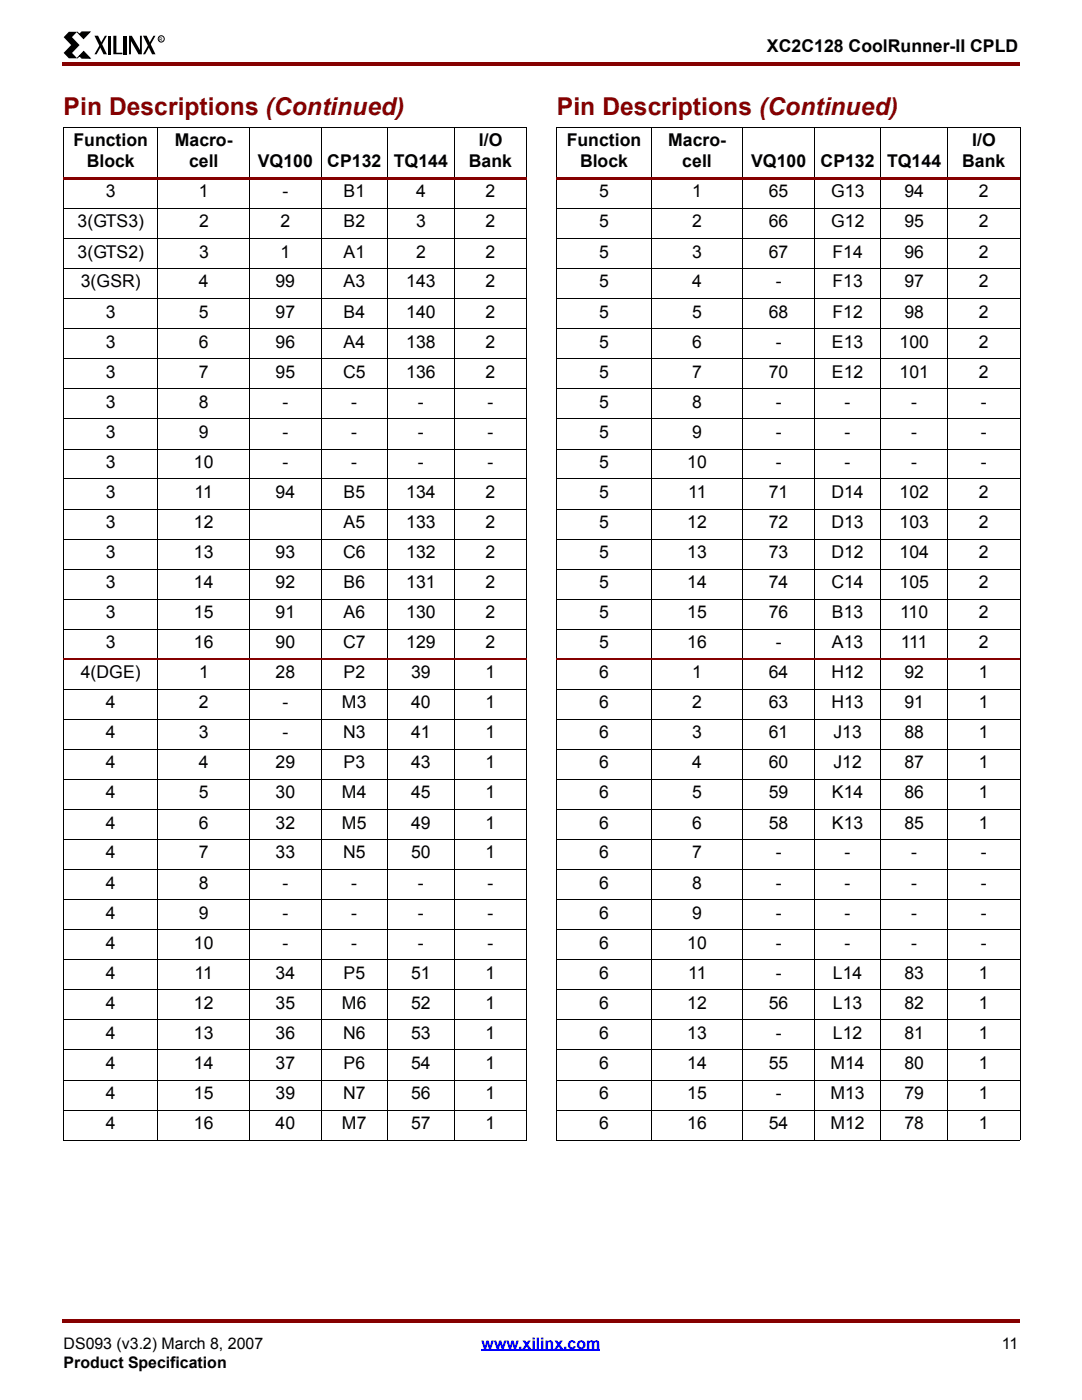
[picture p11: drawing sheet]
<svg xmlns="http://www.w3.org/2000/svg" width="216mm" height="279mm" viewBox="0 0 216 279" stroke-linecap="round" stroke-linejoin="round" font-family="sans-serif">
<g fill="#850000">
<path d="M12.4 12.4h.3v.7h-.3z"/>
<path d="M12.7 12.4h190.8v.7h-190.8z"/>
</g>
<path d="M12.7 267h190.5v8.2h-190.5z" fill="#fff"/>
<path d="M96.1 269.5h23.7" fill="none" stroke="#00f" stroke-width=".34"/>
<g fill="#850000">
<path d="M12.4 263.2h.3v.7h-.3z"/>
<path d="M12.7 263.2h190.8v.7h-190.8z"/>
</g>
<path d="M12.7 6.3h20.1v5.3h-20.1z" fill="#fff"/>
<path d="M13.7 6.3h1.7l-1 1.1 1.5 1.6-1.5 1.6 1 1h-1.7l-1-1 1.5-1.6-1.5-1.6zM18.8 7.1h.8l1.7 3.7h-.6zM20.9 7.1h.4l-2 3.7h-.5zM21.5 7.1h.6v3.7h-.6zM22.6 7.1h.6v3.4h1.2v.3h-1.8zM24.7 7.1h.6v3.7h-.6zM25.7 7.1h.6l1.6 2.9v-2.9h.4v3.7h-.7l-1.5-2.6v2.6h-.4zM28.5 7.1h.8l1.7 3.7h-.7zM30.6 7.1h.4l-2 3.7h-.5z" fill="#000"/>
<path d="M15.4 6.4l.5 .5 .4-.5h1.6l-1.2 1.3zM16.7 10.3l1.3 1.3h-1.7l-.4-.5-.5 .5z" fill="#000" stroke="#000" stroke-width=".2"/>
<g fill="none" stroke="#000" stroke-width=".2">
<path d="M12.7 25.4h92.5M12.7 25.4v202.1M31.5 25.4v202.2M49.8 25.4v202.2M64.1 25.4v202.2M77.3 25.4v202.2M90.7 25.4v202.2M105.1 25.4v202.1"/>
<circle cx="32.2" cy="7.8" r=".62"/>
</g>
<path d="M12.7 35.4h92.5v.5h-92.5z" fill="#850000"/>
<g fill="none" stroke="#000" stroke-width=".2">
<path d="M111.1 25.4h92.5M111.1 25.4v202.1M130 25.4v202.2M148.3 25.4v202.2M162.5 25.4v202.2M175.7 25.4v202.2M189.1 25.4v202.2M203.5 25.4v202.1M12.7 41.6h92.5M12.7 47.6h92.5M12.7 53.6h92.5M12.7 59.6h92.5"/>
<path d="M12.7 65.6h92.5M12.7 71.6h92.5M12.7 77.6h92.5M12.7 83.6h92.5M12.7 89.6h92.5M12.7 95.6h92.5M12.7 101.6h92.5M12.7 107.6h92.5M12.7 113.6h92.5M12.7 119.6h92.5M12.7 125.6h92.5M12.7 137.6h92.5"/>
<path d="M12.7 143.6h92.5M12.7 149.6h92.5M12.7 155.6h92.5M12.7 161.6h92.5M12.7 167.6h92.5M12.7 173.6h92.5M12.7 179.6h92.5M12.7 185.5h92.5M12.7 191.6h92.5M12.7 197.6h92.5M12.7 203.5h92.5M12.7 209.5h92.5"/>
<path d="M12.7 215.6h92.5M12.7 221.5h92.5M12.7 227.5h92.5"/>
</g>
<path d="M12.7 131.6h92.5" fill="none" stroke="#850000" stroke-width=".34"/>
<path d="M111.1 35.4h92.5v.5h-92.5z" fill="#850000"/>
<g fill="none" stroke="#000" stroke-width=".2">
<path d="M111.1 41.6h92.5M111.1 47.6h92.5M111.1 53.6h92.5M111.1 59.6h92.5M111.1 65.6h92.5M111.1 71.6h92.5M111.1 77.6h92.5M111.1 83.6h92.5M111.1 89.6h92.5M111.1 95.6h92.5M111.1 101.6h92.5M111.1 107.6h92.5"/>
<path d="M111.1 113.6h92.5M111.1 119.6h92.5M111.1 125.6h92.5M111.1 137.6h92.5M111.1 143.6h92.5M111.1 149.6h92.5M111.1 155.6h92.5M111.1 161.6h92.5M111.1 167.6h92.5M111.1 173.6h92.5M111.1 179.6h92.5M111.1 185.5h92.5"/>
<path d="M111.1 191.6h92.5M111.1 197.6h92.5M111.1 203.5h92.5M111.1 209.5h92.5M111.1 215.6h92.5M111.1 221.5h92.5M111.1 227.5h92.5"/>
</g>
<path d="M111.1 131.6h92.5" fill="none" stroke="#850000" stroke-width=".34"/>
<g font-size="4.9" fill="#850000">
<text x="12.7" y="23">Pin Descriptions (Continued)</text>
<text x="111.1" y="23">Pin Descriptions (Continued)</text>
</g>
<g font-size="3.5">
<text x="153" y="10.5">XC2C128 CoolRunner-II CPLD</text>
<text x="14.6" y="29.2">Function</text>
<text x="34.9" y="29.2">Macro-</text>
<text x="95.5" y="29.2">I/O</text>
<text x="113.1" y="29.2">Function</text>
<text x="133.3" y="29.2">Macro-</text>
<text x="194" y="29.2">I/O</text>
<text x="17.3" y="33.4">Block</text>
<text x="37.7" y="33.4">cell</text>
<text x="51.5" y="33.4">VQ100</text>
<text x="65.3" y="33.4">CP132</text>
<text x="78.6" y="33.4">TQ144</text>
<text x="93.6" y="33.4">Bank</text>
<text x="115.7" y="33.4">Block</text>
<text x="136.1" y="33.4">cell</text>
<text x="149.9" y="33.4">VQ100</text>
<text x="163.7" y="33.4">CP132</text>
<text x="177" y="33.4">TQ144</text>
<text x="192" y="33.4">Bank</text>
<text x="21.1" y="39.4">3</text>
<text x="39.7" y="39.4">1</text>
<text x="56.4" y="39.4">-</text>
<text x="68.5" y="39.4">B1</text>
<text x="83" y="39.4">4</text>
<text x="96.9" y="39.4">2</text>
<text x="119.5" y="39.4">5</text>
<text x="138.1" y="39.4">1</text>
<text x="153.4" y="39.4">65</text>
<text x="165.8" y="39.4">G13</text>
<text x="180.5" y="39.4">94</text>
<text x="195.3" y="39.4">2</text>
<text x="15.5" y="45.4">3(GTS3)</text>
<text x="39.7" y="45.4">2</text>
<text x="56" y="45.4">2</text>
<text x="68.5" y="45.4">B2</text>
<text x="83" y="45.4">3</text>
<text x="96.9" y="45.4">2</text>
<text x="119.5" y="45.4">5</text>
<text x="138.1" y="45.4">2</text>
<text x="153.4" y="45.4">66</text>
<text x="165.8" y="45.4">G12</text>
<text x="180.5" y="45.4">95</text>
<text x="195.3" y="45.4">2</text>
<text x="15.5" y="51.4">3(GTS2)</text>
<text x="39.7" y="51.4">3</text>
<text x="56" y="51.4">1</text>
<text x="68.5" y="51.4">A1</text>
<text x="83" y="51.4">2</text>
<text x="96.9" y="51.4">2</text>
<text x="119.5" y="51.4">5</text>
<text x="138.1" y="51.4">3</text>
<text x="153.4" y="51.4">67</text>
<text x="166.1" y="51.4">F14</text>
<text x="180.5" y="51.4">96</text>
<text x="195.3" y="51.4">2</text>
<text x="16.1" y="57.4">3(GSR)</text>
<text x="39.7" y="57.4">4</text>
<text x="55" y="57.4">99</text>
<text x="68.5" y="57.4">A3</text>
<text x="81" y="57.4">143</text>
<text x="96.9" y="57.4">2</text>
<text x="119.5" y="57.4">5</text>
<text x="138.1" y="57.4">4</text>
<text x="154.8" y="57.4">-</text>
<text x="166.1" y="57.4">F13</text>
<text x="180.5" y="57.4">97</text>
<text x="195.3" y="57.4">2</text>
<text x="21.1" y="63.4">3</text>
<text x="39.7" y="63.4">5</text>
<text x="55" y="63.4">97</text>
<text x="68.5" y="63.4">B4</text>
<text x="81" y="63.4">140</text>
<text x="96.9" y="63.4">2</text>
<text x="119.5" y="63.4">5</text>
<text x="138.1" y="63.4">5</text>
<text x="153.4" y="63.4">68</text>
<text x="166.1" y="63.4">F12</text>
<text x="180.5" y="63.4">98</text>
<text x="195.3" y="63.4">2</text>
<text x="21.1" y="69.4">3</text>
<text x="39.7" y="69.4">6</text>
<text x="55" y="69.4">96</text>
<text x="68.5" y="69.4">A4</text>
<text x="81" y="69.4">138</text>
<text x="96.9" y="69.4">2</text>
<text x="119.5" y="69.4">5</text>
<text x="138.1" y="69.4">6</text>
<text x="154.8" y="69.4">-</text>
<text x="166" y="69.4">E13</text>
<text x="179.5" y="69.4">100</text>
<text x="195.3" y="69.4">2</text>
<text x="21.1" y="75.4">3</text>
<text x="39.7" y="75.4">7</text>
<text x="55" y="75.4">95</text>
<text x="68.5" y="75.4">C5</text>
<text x="81" y="75.4">136</text>
<text x="96.9" y="75.4">2</text>
<text x="119.5" y="75.4">5</text>
<text x="138.1" y="75.4">7</text>
<text x="153.4" y="75.4">70</text>
<text x="166" y="75.4">E12</text>
<text x="179.5" y="75.4">101</text>
<text x="195.3" y="75.4">2</text>
<text x="21.1" y="81.4">3</text>
<text x="39.7" y="81.4">8</text>
<text x="56.4" y="81.4">-</text>
<text x="70.1" y="81.4">-</text>
<text x="83.4" y="81.4">-</text>
<text x="97.3" y="81.4">-</text>
<text x="119.5" y="81.4">5</text>
<text x="138.1" y="81.4">8</text>
<text x="154.8" y="81.4">-</text>
<text x="168.5" y="81.4">-</text>
<text x="181.8" y="81.4">-</text>
<text x="195.7" y="81.4">-</text>
<text x="21.1" y="87.4">3</text>
<text x="39.7" y="87.4">9</text>
<text x="56.4" y="87.4">-</text>
<text x="70.1" y="87.4">-</text>
<text x="83.4" y="87.4">-</text>
<text x="97.3" y="87.4">-</text>
<text x="119.5" y="87.4">5</text>
<text x="138.1" y="87.4">9</text>
<text x="154.8" y="87.4">-</text>
<text x="168.5" y="87.4">-</text>
<text x="181.8" y="87.4">-</text>
<text x="195.7" y="87.4">-</text>
<text x="21.1" y="93.4">3</text>
<text x="38.7" y="93.4">10</text>
<text x="56.4" y="93.4">-</text>
<text x="70.1" y="93.4">-</text>
<text x="83.4" y="93.4">-</text>
<text x="97.3" y="93.4">-</text>
<text x="119.5" y="93.4">5</text>
<text x="137.1" y="93.4">10</text>
<text x="154.8" y="93.4">-</text>
<text x="168.5" y="93.4">-</text>
<text x="181.8" y="93.4">-</text>
<text x="195.7" y="93.4">-</text>
<text x="21.1" y="99.4">3</text>
<text x="38.8" y="99.4">11</text>
<text x="55" y="99.4">94</text>
<text x="68.5" y="99.4">B5</text>
<text x="81" y="99.4">134</text>
<text x="96.9" y="99.4">2</text>
<text x="119.5" y="99.4">5</text>
<text x="137.3" y="99.4">11</text>
<text x="153.4" y="99.4">71</text>
<text x="165.9" y="99.4">D14</text>
<text x="179.5" y="99.4">102</text>
<text x="195.3" y="99.4">2</text>
<text x="21.1" y="105.4">3</text>
<text x="38.7" y="105.4">12</text>
<text x="68.5" y="105.4">A5</text>
<text x="81" y="105.4">133</text>
<text x="96.9" y="105.4">2</text>
<text x="119.5" y="105.4">5</text>
<text x="137.1" y="105.4">12</text>
<text x="153.4" y="105.4">72</text>
<text x="165.9" y="105.4">D13</text>
<text x="179.5" y="105.4">103</text>
<text x="195.3" y="105.4">2</text>
<text x="21.1" y="111.4">3</text>
<text x="38.7" y="111.4">13</text>
<text x="55" y="111.4">93</text>
<text x="68.4" y="111.4">C6</text>
<text x="81" y="111.4">132</text>
<text x="96.9" y="111.4">2</text>
<text x="119.5" y="111.4">5</text>
<text x="137.1" y="111.4">13</text>
<text x="153.4" y="111.4">73</text>
<text x="165.9" y="111.4">D12</text>
<text x="179.5" y="111.4">104</text>
<text x="195.3" y="111.4">2</text>
<text x="21.1" y="117.3">3</text>
<text x="38.7" y="117.3">14</text>
<text x="55" y="117.3">92</text>
<text x="68.5" y="117.3">B6</text>
<text x="81" y="117.3">131</text>
<text x="96.9" y="117.3">2</text>
<text x="119.5" y="117.3">5</text>
<text x="137.1" y="117.3">14</text>
<text x="153.4" y="117.3">74</text>
<text x="165.9" y="117.3">C14</text>
<text x="179.5" y="117.3">105</text>
<text x="195.3" y="117.3">2</text>
<text x="21.1" y="123.4">3</text>
<text x="38.7" y="123.4">15</text>
<text x="55" y="123.4">91</text>
<text x="68.5" y="123.4">A6</text>
<text x="81" y="123.4">130</text>
<text x="96.9" y="123.4">2</text>
<text x="119.5" y="123.4">5</text>
<text x="137.1" y="123.4">15</text>
<text x="153.4" y="123.4">76</text>
<text x="166" y="123.4">B13</text>
<text x="179.6" y="123.4">110</text>
<text x="195.3" y="123.4">2</text>
<text x="21.1" y="129.4">3</text>
<text x="38.7" y="129.4">16</text>
<text x="55" y="129.4">90</text>
<text x="68.4" y="129.4">C7</text>
<text x="81" y="129.4">129</text>
<text x="96.9" y="129.4">2</text>
<text x="119.5" y="129.4">5</text>
<text x="137.1" y="129.4">16</text>
<text x="154.8" y="129.4">-</text>
<text x="166" y="129.4">A13</text>
<text x="179.7" y="129.4">111</text>
<text x="195.3" y="129.4">2</text>
<text x="16.1" y="135.3">4(DGE)</text>
<text x="39.7" y="135.3">1</text>
<text x="55" y="135.3">28</text>
<text x="68.5" y="135.3">P2</text>
<text x="82" y="135.3">39</text>
<text x="96.9" y="135.3">1</text>
<text x="119.5" y="135.3">6</text>
<text x="138.1" y="135.3">1</text>
<text x="153.4" y="135.3">64</text>
<text x="165.9" y="135.3">H12</text>
<text x="180.5" y="135.3">92</text>
<text x="195.3" y="135.3">1</text>
<text x="21.1" y="141.3">4</text>
<text x="39.7" y="141.3">2</text>
<text x="56.4" y="141.3">-</text>
<text x="68.2" y="141.3">M3</text>
<text x="82" y="141.3">40</text>
<text x="96.9" y="141.3">1</text>
<text x="119.5" y="141.3">6</text>
<text x="138.1" y="141.3">2</text>
<text x="153.4" y="141.3">63</text>
<text x="165.9" y="141.3">H13</text>
<text x="180.5" y="141.3">91</text>
<text x="195.3" y="141.3">1</text>
<text x="21.1" y="147.4">4</text>
<text x="39.7" y="147.4">3</text>
<text x="56.4" y="147.4">-</text>
<text x="68.5" y="147.4">N3</text>
<text x="82" y="147.4">41</text>
<text x="96.9" y="147.4">1</text>
<text x="119.5" y="147.4">6</text>
<text x="138.1" y="147.4">3</text>
<text x="153.4" y="147.4">61</text>
<text x="166.3" y="147.4">J13</text>
<text x="180.5" y="147.4">88</text>
<text x="195.3" y="147.4">1</text>
<text x="21.1" y="153.3">4</text>
<text x="39.7" y="153.3">4</text>
<text x="55" y="153.3">29</text>
<text x="68.5" y="153.3">P3</text>
<text x="82" y="153.3">43</text>
<text x="96.9" y="153.3">1</text>
<text x="119.5" y="153.3">6</text>
<text x="138.1" y="153.3">4</text>
<text x="153.4" y="153.3">60</text>
<text x="166.3" y="153.3">J12</text>
<text x="180.5" y="153.3">87</text>
<text x="195.3" y="153.3">1</text>
<text x="21.1" y="159.3">4</text>
<text x="39.7" y="159.3">5</text>
<text x="55" y="159.3">30</text>
<text x="68.2" y="159.3">M4</text>
<text x="82" y="159.3">45</text>
<text x="96.9" y="159.3">1</text>
<text x="119.5" y="159.3">6</text>
<text x="138.1" y="159.3">5</text>
<text x="153.4" y="159.3">59</text>
<text x="166" y="159.3">K14</text>
<text x="180.5" y="159.3">86</text>
<text x="195.3" y="159.3">1</text>
<text x="21.1" y="165.4">4</text>
<text x="39.7" y="165.4">6</text>
<text x="55" y="165.4">32</text>
<text x="68.2" y="165.4">M5</text>
<text x="82" y="165.4">49</text>
<text x="96.9" y="165.4">1</text>
<text x="119.5" y="165.4">6</text>
<text x="138.1" y="165.4">6</text>
<text x="153.4" y="165.4">58</text>
<text x="166" y="165.4">K13</text>
<text x="180.5" y="165.4">85</text>
<text x="195.3" y="165.4">1</text>
<text x="21.1" y="171.3">4</text>
<text x="39.7" y="171.3">7</text>
<text x="55" y="171.3">33</text>
<text x="68.5" y="171.3">N5</text>
<text x="82" y="171.3">50</text>
<text x="96.9" y="171.3">1</text>
<text x="119.5" y="171.3">6</text>
<text x="138.1" y="171.3">7</text>
<text x="154.8" y="171.3">-</text>
<text x="168.5" y="171.3">-</text>
<text x="181.8" y="171.3">-</text>
<text x="195.7" y="171.3">-</text>
<text x="21.1" y="177.3">4</text>
<text x="39.7" y="177.3">8</text>
<text x="56.4" y="177.3">-</text>
<text x="70.1" y="177.3">-</text>
<text x="83.4" y="177.3">-</text>
<text x="97.3" y="177.3">-</text>
<text x="119.5" y="177.3">6</text>
<text x="138.1" y="177.3">8</text>
<text x="154.8" y="177.3">-</text>
<text x="168.5" y="177.3">-</text>
<text x="181.8" y="177.3">-</text>
<text x="195.7" y="177.3">-</text>
<text x="21.1" y="183.3">4</text>
<text x="39.7" y="183.3">9</text>
<text x="56.4" y="183.3">-</text>
<text x="70.1" y="183.3">-</text>
<text x="83.4" y="183.3">-</text>
<text x="97.3" y="183.3">-</text>
<text x="119.5" y="183.3">6</text>
<text x="138.1" y="183.3">9</text>
<text x="154.8" y="183.3">-</text>
<text x="168.5" y="183.3">-</text>
<text x="181.8" y="183.3">-</text>
<text x="195.7" y="183.3">-</text>
<text x="21.1" y="189.3">4</text>
<text x="38.7" y="189.3">10</text>
<text x="56.4" y="189.3">-</text>
<text x="70.1" y="189.3">-</text>
<text x="83.4" y="189.3">-</text>
<text x="97.3" y="189.3">-</text>
<text x="119.5" y="189.3">6</text>
<text x="137.1" y="189.3">10</text>
<text x="154.8" y="189.3">-</text>
<text x="168.5" y="189.3">-</text>
<text x="181.8" y="189.3">-</text>
<text x="195.7" y="189.3">-</text>
<text x="21.1" y="195.3">4</text>
<text x="38.8" y="195.3">11</text>
<text x="55" y="195.3">34</text>
<text x="68.5" y="195.3">P5</text>
<text x="82" y="195.3">51</text>
<text x="96.9" y="195.3">1</text>
<text x="119.5" y="195.3">6</text>
<text x="137.3" y="195.3">11</text>
<text x="154.8" y="195.3">-</text>
<text x="166.2" y="195.3">L14</text>
<text x="180.5" y="195.3">83</text>
<text x="195.3" y="195.3">1</text>
<text x="21.1" y="201.3">4</text>
<text x="38.7" y="201.3">12</text>
<text x="55" y="201.3">35</text>
<text x="68.2" y="201.3">M6</text>
<text x="82" y="201.3">52</text>
<text x="96.9" y="201.3">1</text>
<text x="119.5" y="201.3">6</text>
<text x="137.1" y="201.3">12</text>
<text x="153.4" y="201.3">56</text>
<text x="166.2" y="201.3">L13</text>
<text x="180.5" y="201.3">82</text>
<text x="195.3" y="201.3">1</text>
<text x="21.1" y="207.3">4</text>
<text x="38.7" y="207.3">13</text>
<text x="55" y="207.3">36</text>
<text x="68.4" y="207.3">N6</text>
<text x="82" y="207.3">53</text>
<text x="96.9" y="207.3">1</text>
<text x="119.5" y="207.3">6</text>
<text x="137.1" y="207.3">13</text>
<text x="154.8" y="207.3">-</text>
<text x="166.2" y="207.3">L12</text>
<text x="180.5" y="207.3">81</text>
<text x="195.3" y="207.3">1</text>
<text x="21.1" y="213.3">4</text>
<text x="38.7" y="213.3">14</text>
<text x="55" y="213.3">37</text>
<text x="68.5" y="213.3">P6</text>
<text x="82" y="213.3">54</text>
<text x="96.9" y="213.3">1</text>
<text x="119.5" y="213.3">6</text>
<text x="137.1" y="213.3">14</text>
<text x="153.4" y="213.3">55</text>
<text x="165.7" y="213.3">M14</text>
<text x="180.5" y="213.3">80</text>
<text x="195.3" y="213.3">1</text>
<text x="21.1" y="219.3">4</text>
<text x="38.7" y="219.3">15</text>
<text x="55" y="219.3">39</text>
<text x="68.4" y="219.3">N7</text>
<text x="82" y="219.3">56</text>
<text x="96.9" y="219.3">1</text>
<text x="119.5" y="219.3">6</text>
<text x="137.1" y="219.3">15</text>
<text x="154.8" y="219.3">-</text>
<text x="165.7" y="219.3">M13</text>
<text x="180.5" y="219.3">79</text>
<text x="195.3" y="219.3">1</text>
<text x="21.1" y="225.3">4</text>
<text x="38.7" y="225.3">16</text>
<text x="55" y="225.3">40</text>
<text x="68.2" y="225.3">M7</text>
<text x="82" y="225.3">57</text>
<text x="96.9" y="225.3">1</text>
<text x="119.5" y="225.3">6</text>
<text x="137.1" y="225.3">16</text>
<text x="153.4" y="225.3">54</text>
<text x="165.7" y="225.3">M12</text>
<text x="180.5" y="225.3">78</text>
<text x="195.3" y="225.3">1</text>
</g>
<g font-size="3.2">
<text x="12.7" y="269.2">DS093 (v3.2) March 8, 2007</text>
<text x="199.9" y="269.2">11</text>
<text x="12.7" y="273">Product Specification</text>
</g>
<text font-size="3.2" fill="#00f" x="96.1" y="269.2">www.xilinx.com</text>
<text font-size="1" x="31.8" y="8.1">R</text>
</svg>
